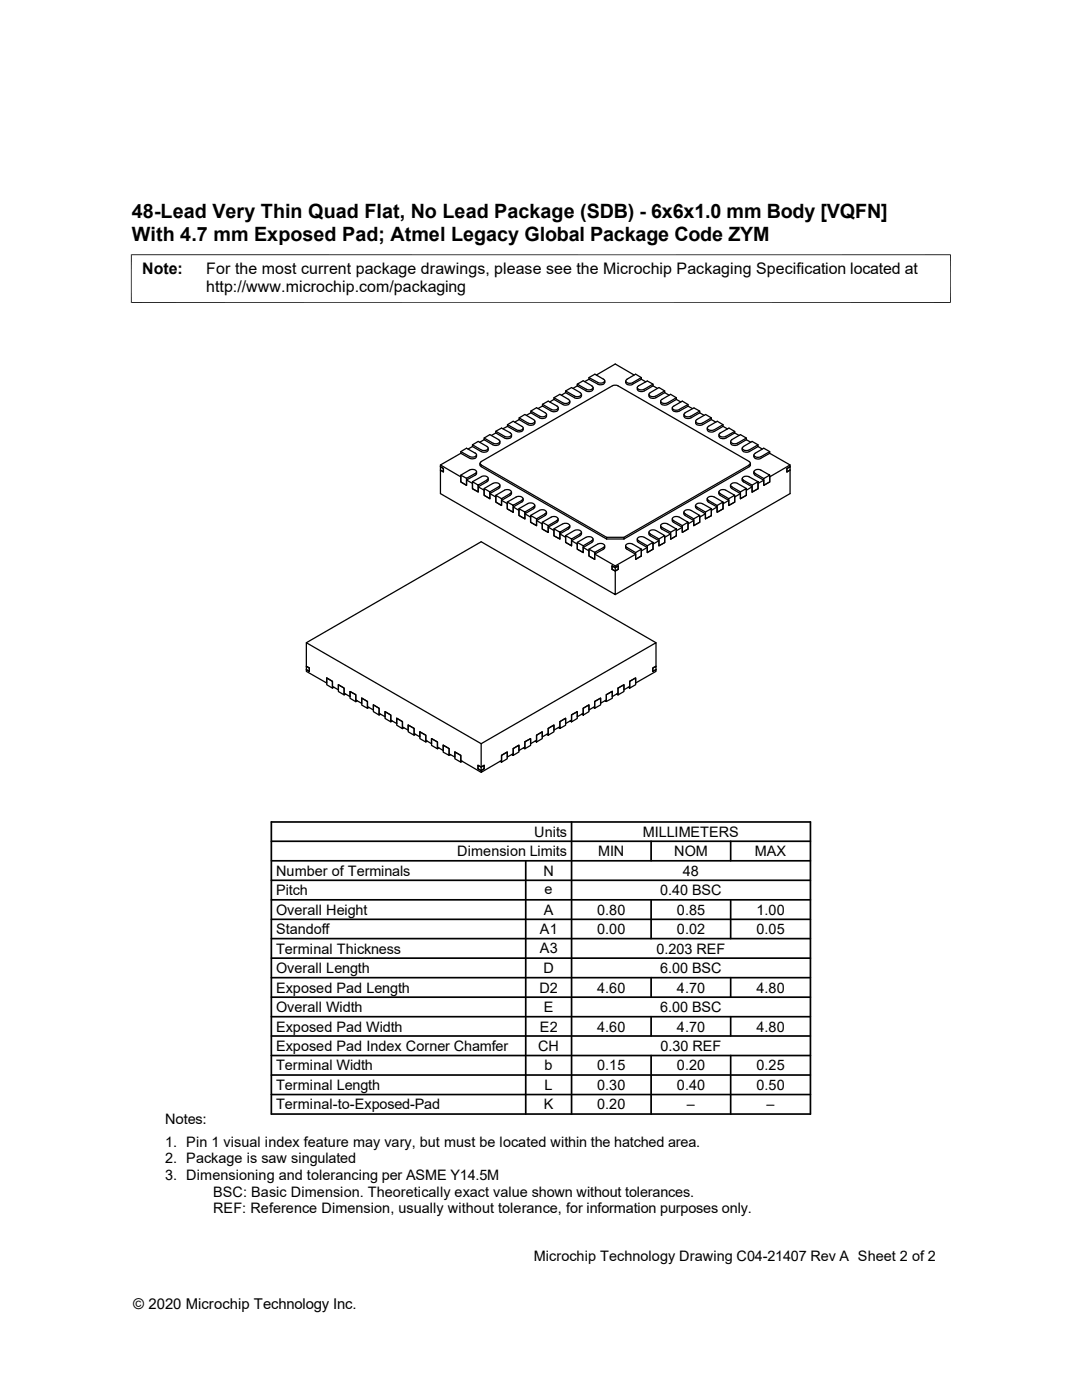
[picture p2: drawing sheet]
<svg xmlns="http://www.w3.org/2000/svg" width="216mm" height="279mm" viewBox="0 0 216 279" stroke-linecap="round" stroke-linejoin="round" font-family="sans-serif">
<g fill="none" stroke="#000" stroke-width=".25">
<path d="M110.5 79.7v-.3l1.2-.7 1.8 1M110.5 79.4l1.8 1a.86 .86 0 0 0 1.4-.4l-.3-.3M110.5 79.7l1.8 1a.9 .9 0 0 0 1.4-.6M110.5 79.7l-.8 .5M112.9 78.4v-.4l1.1-.7 1.8 1.1M112.9 78l1.7 1a.86 .86 0 0 0 1.4-.4l-.3-.2M112.9 78.4l1.7 1a.98 .98 0 0 0 1.4-.4M112.9 78.4l-.9 .5M115.2 77v-.3l1.2-.7 1.7 1M115.2 76.7l1.8 1a.86 .86 0 0 0 1.3-.4l-.2-.3M115.2 77l1.8 1a.98 .98 0 0 0 1.3-.3M115.2 77l-.9 .5"/>
<path d="M116 78.7v.3M117.5 75.7v-.3l1.2-.7 1.7 1M117.5 75.4l1.8 .9a.86 .86 0 0 0 1.3-.4l-.2-.3M117.5 75.7l1.8 1a.9 .9 0 0 0 1.4-.7M117.5 75.7l-.8 .5M118.4 77.3v.4M119 74.8l3.8-2.2 3.7 2.2M122.2 77l-26.2 15.1M122.2 77l.4-.1 .7 .1 26.2 15.1 .2 .4-.2 .3-25 14.4v.4M124.8 76a.84 .84 0 0 0 .5 .8 .84 .84 0 0 0 .9-.1M125.1 75.7l1.7-1 1.2 .7v.3M127.2 77.3a.81 .81 0 0 0 .4 .9 .81 .81 0 0 0 .9-.2"/>
<path d="M128 75.4l-1.8 1a.86 .86 0 0 1-1.3-.5l.2-.2M128 75.7l-1.8 1M128 75.7l.9 .5M129.5 78.7a.81 .81 0 0 0 .4 .8 .81 .81 0 0 0 1-.1M130.3 77v-.3l-1.1-.7-2 1.3a.86 .86 0 0 0 1.3 .4M130.3 76.7l-1.7 1M130.3 77l-1.7 1M130.3 77l.9 .5M132.6 78.4v-.4l-1.1-.7-2 1.3a.86 .86 0 0 0 1.4 .4M132.6 78l-1.7 1M132.6 78.4l-1.7 1M132.6 78.4l.9 .5"/>
<path d="M135 79.7v-.3l-1.2-.7-2 1.3a.86 .86 0 0 0 1.4 .4M135 79.4l-1.8 1M135 79.7l-1.8 1M135 79.7l.8 .5M87.9 93.1v.7l.6 .4v-.7M87.9 92.8l4 2.4v1l1.2 .7v-1.1l1.9-1.1 .1-.6M87.9 93.1l.6 .4M88.5 93.5v.7l-.6-.4v4.7l34.9 20.2v-4.7l-.7-.4v-.7M91.9 90.5v-.4l1.2-.6 1.8 1M91.9 90.5l-4 2.3v.3M91.9 90.1l1.8 1M91.9 90.5l1.8 .9"/>
<path d="M93.7 93.8l-1.8 1M93.7 93.8a.86 .86 0 0 1 1.4 .4l-2 1.3v1.4l-1.2-.7v-1.4l1.2 .7M94.3 89.1v-.3l1.1-.7 1.8 1 .2 .3a.86 .86 0 0 1-1.3 .4M94.3 88.8l1.7 1M94.3 89.1l1.7 1M94.3 89.1l-.9 .5M94.8 90.4l.3 .3a.86 .86 0 0 1-1.4 .4M95.1 90.8a.81 .81 0 0 1-.5 .8 .81 .81 0 0 1-.9-.2M95.8 92.5v.4l.3 .2M96 95.2l-1.7 .9M96 92.8l25 14.4M96 93.1l25 14.5"/>
<path d="M96.1 95.1a.86 .86 0 0 1 1.3 .4l-2 1.3v1.4l-1.1-.7v-1.4l1.1 .7M96.1 92.1l-.3 .4 .3 .3M96.6 87.8v-.4l1.1-.7 1.8 1.1M96.6 87.4l1.7 1M96.6 87.8l1.7 1M96.6 87.8l-.9 .5M97.4 89.5a.81 .81 0 0 1-.4 .8 .81 .81 0 0 1-.9-.2M97.4 95.5l-.1 .6-1.9 1.1v1l-1.1-.7v-1l-1.2-.7M97.7 98.5l1.2 .7v1l1.2 .7v-1l1.7-1.1M98.3 96.5l-1.7 1M98.4 96.5a.86 .86 0 0 1 1.3 .4l-2 1.3v1.3l-1.1-.7v-1.3l1.1 .7M98.9 86.4v-.3l1.2-.7 1.8 1"/>
<path d="M98.9 86.1l1.8 1M98.9 86.4l1.8 1M98.9 86.4l-.9 .5M99.5 87.8l.2 .2a.86 .86 0 0 1-1.3 .4M99.7 88.1a.81 .81 0 0 1-.4 .8 .81 .81 0 0 1-.9-.1M99.7 96.8l-.1 .6-1.9 1.1v1l-1.1-.7v-1l-1.2-.6M100.1 99.9l1.1 .6v1.1l1.2 .6v-1l1.7-1M101.3 85.1v-.3l1.1-.7 2 1.2a.86 .86 0 0 1-1.4 .5M101.3 84.8l1.7 .9M101.3 85.1l1.7 1M101.3 85.1l-.9 .5M101.8 98.5l.2-.2a.86 .86 0 0 0-1.3-.5l-1.8 1"/>
<path d="M101.8 98.5l-1.7 1v1.4l-1.2-.7v-1.4l1.2 .7M101.8 86.4l.3 .3a.86 .86 0 0 1-1.4 .4M102 98.5l-.2 .3M102.1 86.7a.81 .81 0 0 1-.5 .9 .81 .81 0 0 1-.9-.2M102.1 98.2v.3M103.6 83.7v-.3l1.1-.7 2 1.3a.86 .86 0 0 1-1.3 .4M103.6 83.4l1.7 1M103.6 83.7l1.7 1.1M103.6 83.7l-.9 .5M104.1 99.9l.3-.3a.86 .86 0 0 0-1.4-.4l-1.8 1M104.1 99.9l-1.7 .9v1.4l-1.2-.6v-1.4l1.2 .6M104.4 99.9l-.3 .3"/>
<path d="M104.4 85.4a.8 .8 0 0 1-.5 .8 .8 .8 0 0 1-.9-.1M104.4 99.5v.4M105.9 82.4v-.4l1.2-.6 2 1.2a.86 .86 0 0 1-1.4 .5M105.9 82l1.8 1.1M105.9 82.4l1.8 1M105.9 82.4l-.9 .5M106.7 84.1a.81 .81 0 0 1-.4 .8 .81 .81 0 0 1-.9-.1M108.2 81v-.3l1.2-.6 2 1.2a.86 .86 0 0 1-1.4 .4M108.2 80.7l1.8 1M108.2 81l1.8 1M108.2 81l-.8 .5M109.1 82.7a.81 .81 0 0 1-.5 .8 .81 .81 0 0 1-.9-.1"/>
<path d="M111.4 81.4a.81 .81 0 0 1-.5 .8 .81 .81 0 0 1-.9-.2M131.8 80.1a.81 .81 0 0 0 .5 .8 .81 .81 0 0 0 .9-.2M134.2 81.4a.8 .8 0 0 0 .4 .8 .8 .8 0 0 0 .9-.2M136.5 82.7a.81 .81 0 0 0 .4 .8 .81 .81 0 0 0 .9-.1M136.7 82.4l1.8-1 1.1 .6v.4M136.7 82.4l-.2 .2a.86 .86 0 0 0 1.3 .5M137.3 81.1v-.4l-1.2-.6-1.9 1.2a.86 .86 0 0 0 1.3 .4M137.3 80.7l-1.7 1M137.3 81.1l-1.7 .9M137.3 81.1l.9 .4M138.8 84.1a.81 .81 0 0 0 .5 .8 .81 .81 0 0 0 .9-.1M139 83.7l1.8-1 1.1 .7v.3"/>
<path d="M139.1 83.7l-.3 .3a.86 .86 0 0 0 1.4 .4M139.6 82l-1.7 1.1M139.6 82.4l-1.7 1M139.6 82.4l.9 .5M141.1 99.5v.4M141.1 99.9l.2 .2 1.8 1.1v1l1.2-.6v-1.1l1.1-.6M141.1 85.4a.81 .81 0 0 0 .5 .8 .81 .81 0 0 0 .9-.1M141.9 83.4l-1.7 1M141.9 83.7l-1.7 1.1M141.9 83.7l.9 .5M142.5 99.2a.86 .86 0 0 0-1.4 .4l2 1.3M142.5 99.2l1.8 1v1.4l-1.2 .6v-1.3l1.2-.7"/>
<path d="M143.4 98.2v.3M143.5 98.5l.2 .3M143.5 86.7a.81 .81 0 0 0 .4 .9 .81 .81 0 0 0 .9-.2M143.7 98.5l1.7 1M143.7 86.4l-.2 .3a.86 .86 0 0 0 1.3 .4M143.7 98.5l-.2-.2a.86 .86 0 0 1 1.3-.5l1.8 1v1.4l-1.2 .7v-1.4l1.2-.7M144.3 85.1v-.3l-1.2-.7-1.7 1-.3 .2a.86 .86 0 0 0 1.4 .5M144.3 84.8l-1.8 1M144.3 85.1l-1.8 1M144.3 85.1l.9 .5M145.8 96.8v.4M145.8 97.2l.2 .3"/>
<path d="M145.8 88.1a.81 .81 0 0 0 .4 .8 .81 .81 0 0 0 1-.1M146 87.8l1.7-1.1 1.2 .7v.4M146 97.2l1.7 1M146 87.8l-.2 .2a.86 .86 0 0 0 1.4 .4M146 97.2l-.2-.3a.86 .86 0 0 1 1.4-.4l1.7 1v1.3l-1.2 .7v-1.3l1.2-.7M146.6 86.4v-.3l-1.1-.7-1.8 1M146.6 86.1l-1.7 1M146.6 86.4l-1.7 1M146.6 86.4l.9 .5M147.7 98.5l-1.1 .7v1l-1.2 .7v-1l-1.7-1.1M148.1 89.5v.3M148.1 95.5v.3"/>
<path d="M148.1 95.8l.3 .4M148.9 87.4l-1.7 1M148.9 87.8l-1.7 1M148.9 87.8l.9 .5M149.7 92.5v.4l-.2 .2-25 14.5M150.1 97.2l-1.2 .6v1l-1.2 .7v-1l-1.7-1M150.4 90.8v.3M150.4 94.1v.4M150.5 94.5l.2 .3M150.5 91.1a.98 .98 0 0 0 1.3 .4M150.7 90.5l1.7-1 1.2 .6v.4M150.7 94.5l1.7 1"/>
<path d="M150.7 90.5l-.2 .2a.86 .86 0 0 0 1.3 .4M150.7 94.5l-.2-.3a.86 .86 0 0 1 1.3-.4l1.8 1v1.4l-1.2 .7v-1.4l1.2-.7M151.3 88.8l-1.8 1a.86 .86 0 0 1-1.4-.4l2-1.3 1.2 .7v.3M151.3 96.1l-1.2 .7v1.4l1.2-.7v-1.4l-1.8-.9a.86 .86 0 0 0-1.4 .4l2 1.2M151.3 89.1l-1.8 1a.98 .98 0 0 1-1.4-.3M151.3 89.1l.8 .5M152.4 95.8l-1.1 .7v1l-1.2 .7v-1l-1.8-1.1M153.6 90.5l4 2.3v.3l-.6 .4v.7l.6-.4v4.7l-34.8 20.2M153.6 90.1l-1.8 1M153.6 90.5l-1.8 .9M157 93.5l.6-.4v.7l-.6 .4zM157.6 92.8l-4 2.4v1l-1.2 .7v-1.1l-1.7-1"/>
<path d="M102.4 101.2l1.1 .7v1l1.2 .6v-1l1.8-1M104.7 102.5l1.2 .7v1l1.2 .7v-1l1.7-1M106.4 101.2l.3-.3a.86 .86 0 0 0-1.4-.4l-1.8 1M106.5 101.2l-1.8 1v1.3l-1.2-.6v-1.4l1.2 .7M106.7 100.8v.5l-.3 .2M107.1 103.9l1.1 .7v1l1.2 .7v-1.1l1.7-1M108.8 102.5l.2-.2a.86 .86 0 0 0-1.3-.4l-1.8 1M108.8 102.5l-1.7 1v1.4l-1.2-.7v-1.3l1.2 .6M109 102.5l-.2 .4M109.1 102.2v.3M109.4 105.2l1.1 .7v1l1.2 .7v-1l1.8-1.1M111.1 103.9l.2-.3a.86 .86 0 0 0-1.3-.4l-1.8 1"/>
<path d="M111.1 103.9l-1.7 1v1.4l-1.2-.7v-1.4l1.2 .7M111.3 103.9l-.2 .3M111.4 103.5v.4M111.7 106.6l1.2 .6v1l1.1 .7v-1l1.8-1M113.4 105.2l.3-.2a.86 .86 0 0 0-1.4-.4l-1.8 .9M113.5 105.2l-1.8 1v1.4l-1.2-.7v-1.4l1.2 .7M113.7 104.9v.4l-.3 .2M114 107.9l1.2 .7v1l1.2 .7v-1l1.7-1.1M114.6 105.9l-1.7 1M114.6 105.9a.86 .86 0 0 1 1.4 .4l-.3 .3M115.8 106.6l-1.8 1v1.3l-1.1-.7v-1.3l1.1 .7M116 106.6l-.3 .3"/>
<path d="M116 106.2v.4M116.4 109.3l1.1 .6v1.1l1.2 .6v-1l1.7-1M116.9 107.2l-1.7 1M117 107.2a.86 .86 0 0 1 1.3 .5l-.2 .2M118.1 107.9l-1.7 1v1.4l-1.2-.7v-1.4l1.2 .7M118.3 107.6v.4l-.2 .2M118.7 110.6l4.1 2.3v1.1l.6-.4v-.7M120.4 109.3l.2-.3a.86 .86 0 0 0-1.3-.4l-1.8 1M120.4 109.3l-1.7 .9v1.4l-1.2-.6v-1.4l1.2 .6M120.6 108.9v.4l-.2 .3M121 107.6h3.5M122.1 112.9l.7 .4 .6-.4"/>
<path d="M122.1 112.9v.7l.7 .4 .6-.4v-.7M124.5 107.2h-3.5v.4M124.8 108.9l.2 .6 1.8 1.1v1l1.2-.6v-1.1l1.2-.6M126.2 108.6a.86 .86 0 0 0-1.4 .4l2 1.3M126.2 108.6l1.8 1v1.4l-1.2 .6v-1.3l1.2-.7M126.8 110.6l-4 2.3M127.2 107.6v.4l.2 .2 1.8 1.1v1l1.1-.7v-1l1.2-.7M128.5 107.2a.86 .86 0 0 0-1.3 .5l2 1.2M128.6 107.2l1.7 1v1.4l-1.1 .7v-1.4l1.1-.7M129.5 106.2v.4l.3 .3M129.7 106.6l1.8 1M130.9 105.9a.86 .86 0 0 0-1.4 .4l.3 .3"/>
<path d="M130.9 105.9l1.7 1v1.4l-1.1 .6v-1.3l1.1-.7M131.8 104.9v.4l.3 .3M132 105.2l1.8 1M133.2 104.6a.86 .86 0 0 0-1.4 .4l.3 .2M133.2 104.6l1.8 1v1.3l-1.2 .7v-1.4l1.2-.6M133.8 106.6l-1.2 .6v1.1l-1.1 .6v-1l-1.8-1M134.2 103.5l.1 .6 1.8 1.1v1.1l1.2-.7v-1l1.1-.7M135.5 103.2a.86 .86 0 0 0-1.3 .4l1.9 1.3M135.6 103.2l1.7 1v1.4l-1.2 .7v-1.4l1.2-.7M136.1 105.2l-1.1 .7v1l-1.2 .7v-1l-1.8-1M136.4 102.2v.3M136.5 102.5l.2 .4"/>
<path d="M136.7 102.5l1.7 1M137.8 101.9a.86 .86 0 0 0-1.3 .4l.2 .2M137.9 101.9l1.7 1v1.3l-1.2 .7v-1.4l1.2-.6M138.8 100.9v.3M138.8 101.2l.3 .3M139 101.2l1.8 1M140.2 100.5a.86 .86 0 0 0-1.4 .5l.3 .2M140.2 100.5l1.7 1v1.4l-1.1 .6v-1.3l1.1-.7M140.8 102.5l-1.2 .7v1l-1.2 .7v-1l-1.7-1M143.1 101.2l-1.2 .7v1l-1.1 .6v-1l-1.8-1M61.1 133l.6 .3v.7l-.6-.4zM61.1 128.3l34.9-20.2 34.9 20.2"/>
<path d="M65.2 135.3l1.1 .7v1.3l-1.1-.6zM66.6 137.2l-.3 .1M67.5 136.7l1.2 .6v1.4l-1.2-.7zM69 138.5l-.3 .2M69.8 138l1.2 .6v1.4l-1.2-.6zM71.3 139.9l-.3 .1M72.2 139.3l1.1 .7v1.4l-1.1-.7zM120.7 139.9l.3 .1v-1.4l1.2-.6v1.4l-1.2 .6M123 138.5l.3 .2v-1.4l1.2-.6v1.3l-1.2 .7M125.3 137.2l.3 .1v-1.3l1.2-.7v1.4l-1.2 .6M130.3 134v-.7l.6-.3v-4.7l-34.9 20.1v4.7l.6-.4v.7M130.9 133.6v.4l-4.1 2.3v-1l-1.2 .7v1l-1.1 .7v-1l-1.2 .6v1l-1.1 .7v-1l-1.2 .6v1.1l-1.2 .6v-1l-1.1 .7v1l-1.2 .7v-1l-1.1 .7v1l-1.2 .6v-1l-1.2 .7v1l-1.1 .7v-1.1l-1.2 .7v1l-1.2 .7v-1l-1.1 .7v1l-1.2 .7v-1l-1.1 .6v1l-1.2 .7v-1l-1.2 .6v1.1l-1.2 .7v-1.1l-1.1 .7v1l-1.2 .7v-1l-1.1 .6v1.1l-4.1 2.3v-1l-.6-.4v.7"/>
<path d="M130.9 133.6v-.6l-.6 .3v.7M130.9 133.6l-.6 .4M73.6 141.2l-.3 .2M74.5 140.7l1.1 .7v1.3l-1.1-.7zM75.9 142.5l-.3 .2M76.8 142l1.2 .7v1.4l-1.2-.7zM78.3 143.9l-.3 .2M79.2 143.3l1.1 .7v1.4l-1.1-.7zM80.6 145.2l-.3 .2M81.4 144.7l1.2 .7v1.3l-1.2-.6zM82.9 146.6l-.3 .1M83.8 146.1l1.2 .6v1.4l-1.2-.7z"/>
<path d="M85.3 147.9l-.3 .2M86.1 147.4l1.2 .7v1.3l-1.2-.6zM87.6 149.3l-.3 .1M88.4 148.7l1.2 .7v1.3l-1.2-.6zM89.9 150.6l-.3 .1M90.8 150.1l1.1 .6v1.4l-1.1-.7zM92.2 151.9l-.3 .2M95.4 153.4l.6 .4 .6-.4M95.4 153.4v-.7l.6 .4 .6-.4v.7M96 148.4l-34.9-20.1v4.7l.6 .3v.7l-.6-.4v.4l4.1 2.3v-1l1.1 .7v1l1.2 .7v-1l1.2 .6v1l1.1 .7v-1l1.2 .6v1.1l1.2 .7v-1.1l1.1 .7v1l1.2 .7v-1l1.1 .7v1l1.2 .6v-1l1.2 .7v1l1.2 .7v-1.1l1.1 .7v1.1l1.1 .6v-1l1.2 .7v1l1.2 .7v-1l1.2 .6v1l1.1 .7v-1l1.2 .7v1l1.1 .7v-1.1l1.2 .7v1.1l1.2 .6v-1l1.1 .6v1.1l4.1 2.3M99.8 151.9l.3 .2v-1.4l1.1-.6v1.3l-1.1 .7M102.1 150.6l.3 .1v-1.3l1.1-.7v1.4l-1.1 .6"/>
<path d="M104.4 149.3l.3 .1v-1.4l1.2-.6v1.4l-1.2 .6M106.8 147.9l.3 .2v-1.4l1.1-.6v1.3l-1.1 .7M109.1 146.6l.3 .1v-1.3l1.1-.7v1.4l-1.1 .6M111.4 145.2l.3 .2v-1.4l1.2-.7v1.4l-1.2 .7M113.7 143.9l.3 .2v-1.4l1.2-.7v1.4l-1.2 .7M116.1 142.5l.3 .2v-1.3l1.1-.7v1.3l-1.1 .7M118.4 141.2l.3 .2v-1.4l1.1-.7v1.4l-1.1 .7"/>
</g>
<path d="M26.1 50.8h163.6M26.2 50.8v9.7M189.7 50.8v9.7M26.1 60.4h163.6" fill="none" stroke="#000" stroke-width=".2"/>
<g fill="none" stroke="#000" stroke-width=".34">
<path d="M54.1 179.6h107.6M54.1 175.7h107.6M54.1 171.8h107.6M54.1 167.9h107.6M54.1 164h107.6v58.3h-107.6zM104.9 171.8v50.5M114 164v58.3M129.9 167.9v3.9M129.9 179.6v7.7M145.8 167.9v3.9M145.8 179.6v7.7M54.1 183.5h107.6"/>
<path d="M54.1 195.1h107.6M54.1 191.2h107.6M54.1 187.3h107.6M54.1 199h107.6M129.9 195.1v3.9M145.8 195.1v3.9M54.1 214.5h107.6M54.1 202.9h107.6M54.1 206.8h107.6M54.1 218.4h107.6M54.1 210.7h107.6M129.9 202.9v3.9"/>
<path d="M129.9 210.7v11.6M145.8 202.9v3.9M145.8 210.7v11.6"/>
</g>
<g font-size="3.9">
<text x="26.3" y="43.5">48-Lead Very Thin Quad Flat, No Lead Package (SDB) - 6x6x1.0 mm Body [VQFN]</text>
<text x="26.3" y="48">With 4.7 mm Exposed Pad; Atmel Legacy Global Package Code ZYM</text>
</g>
<g font-size="3.2">
<text x="28.4" y="54.6">Note:</text>
<text x="41.1" y="54.6">For the most current package drawings, please see the Microchip Packaging Specification located at</text>
<text x="41.1" y="58.3">http://www.microchip.com/packaging</text>
</g>
<text font-size="3" x="26.6" y="261.3">© 2020 Microchip Technology Inc.</text>
<g font-size="2.9">
<text x="106.6" y="167">Units</text>
<text x="128.3" y="167">MILLIMETERS</text>
<text x="91.2" y="170.9">Dimension Limits</text>
<text x="119.3" y="170.9">MIN</text>
<text x="134.5" y="170.9">NOM</text>
<text x="150.6" y="170.9">MAX</text>
<text x="55.1" y="174.8">Number of Terminals</text>
<text x="55.1" y="178.6">Pitch</text>
<text x="108.5" y="174.8">N</text>
<text x="108.7" y="178.4">e</text>
<text x="131.7" y="178.6">0.40 BSC</text>
<text x="136.3" y="174.8">48</text>
<text x="55.1" y="182.5">Overall Height</text>
<text x="108.5" y="182.5">A</text>
<text x="119.2" y="182.5">0.80</text>
<text x="135.1" y="182.5">0.85</text>
<text x="151" y="182.5">1.00</text>
<text x="55.1" y="190.3">Terminal Thickness</text>
<text x="55.1" y="186.4">Standoff</text>
<text x="107.7" y="186.4">A1</text>
<text x="107.7" y="190.3">A3</text>
<text x="119.2" y="186.4">0.00</text>
<text x="131" y="190.3">0.203 REF</text>
<text x="135.1" y="186.4">0.02</text>
<text x="151" y="186.4">0.05</text>
<text x="55.1" y="194.2">Overall Length</text>
<text x="108.5" y="194.2">D</text>
<text x="131.7" y="194.2">6.00 BSC</text>
<text x="55.1" y="202">Overall Width</text>
<text x="55.1" y="198.1">Exposed Pad Length</text>
<text x="107.7" y="198.1">D2</text>
<text x="108.5" y="202">E</text>
<text x="119.2" y="198.1">4.60</text>
<text x="131.7" y="202">6.00 BSC</text>
<text x="135.1" y="198.1">4.70</text>
<text x="151" y="198.1">4.80</text>
<text x="55.1" y="205.9">Exposed Pad Width</text>
<text x="55.1" y="209.8">Exposed Pad Index Corner Chamfer</text>
<text x="107.4" y="209.8">CH</text>
<text x="107.7" y="205.9">E2</text>
<text x="119.2" y="205.9">4.60</text>
<text x="131.8" y="209.8">0.30 REF</text>
<text x="135.1" y="205.9">4.70</text>
<text x="151" y="205.9">4.80</text>
<text x="55.1" y="213.6">Terminal Width</text>
<text x="108.7" y="213.6">b</text>
<text x="119.2" y="213.6">0.15</text>
<text x="135.1" y="213.6">0.20</text>
<text x="151" y="213.6">0.25</text>
<text x="55.1" y="217.5">Terminal Length</text>
<text x="55.1" y="221.4">Terminal-to-Exposed-Pad</text>
<text x="108.5" y="221.4">K</text>
<text x="108.7" y="217.5">L</text>
<text x="119.2" y="217.5">0.30</text>
<text x="119.2" y="221.4">0.20</text>
<text x="135.1" y="217.5">0.40</text>
<text x="137.1" y="221.4">–</text>
<text x="151" y="217.5">0.50</text>
<text x="153" y="221.4">–</text>
<text x="32.9" y="224.3">Notes:</text>
<text x="32.9" y="228.9">1. Pin 1 visual index feature may vary, but must be located within the hatched area.</text>
<text x="32.9" y="232.2">2. Package is saw singulated</text>
<text x="32.9" y="235.5">3. Dimensioning and tolerancing per ASME Y14.5M</text>
<text x="42.5" y="238.8">BSC: Basic Dimension. Theoretically exact value shown without tolerances.</text>
<text x="42.5" y="242.1">REF: Reference Dimension, usually without tolerance, for information purposes only.</text>
<text x="106.5" y="251.6">Microchip Technology Drawing C04-21407 Rev A Sheet 2 of 2</text>
</g>
</svg>
